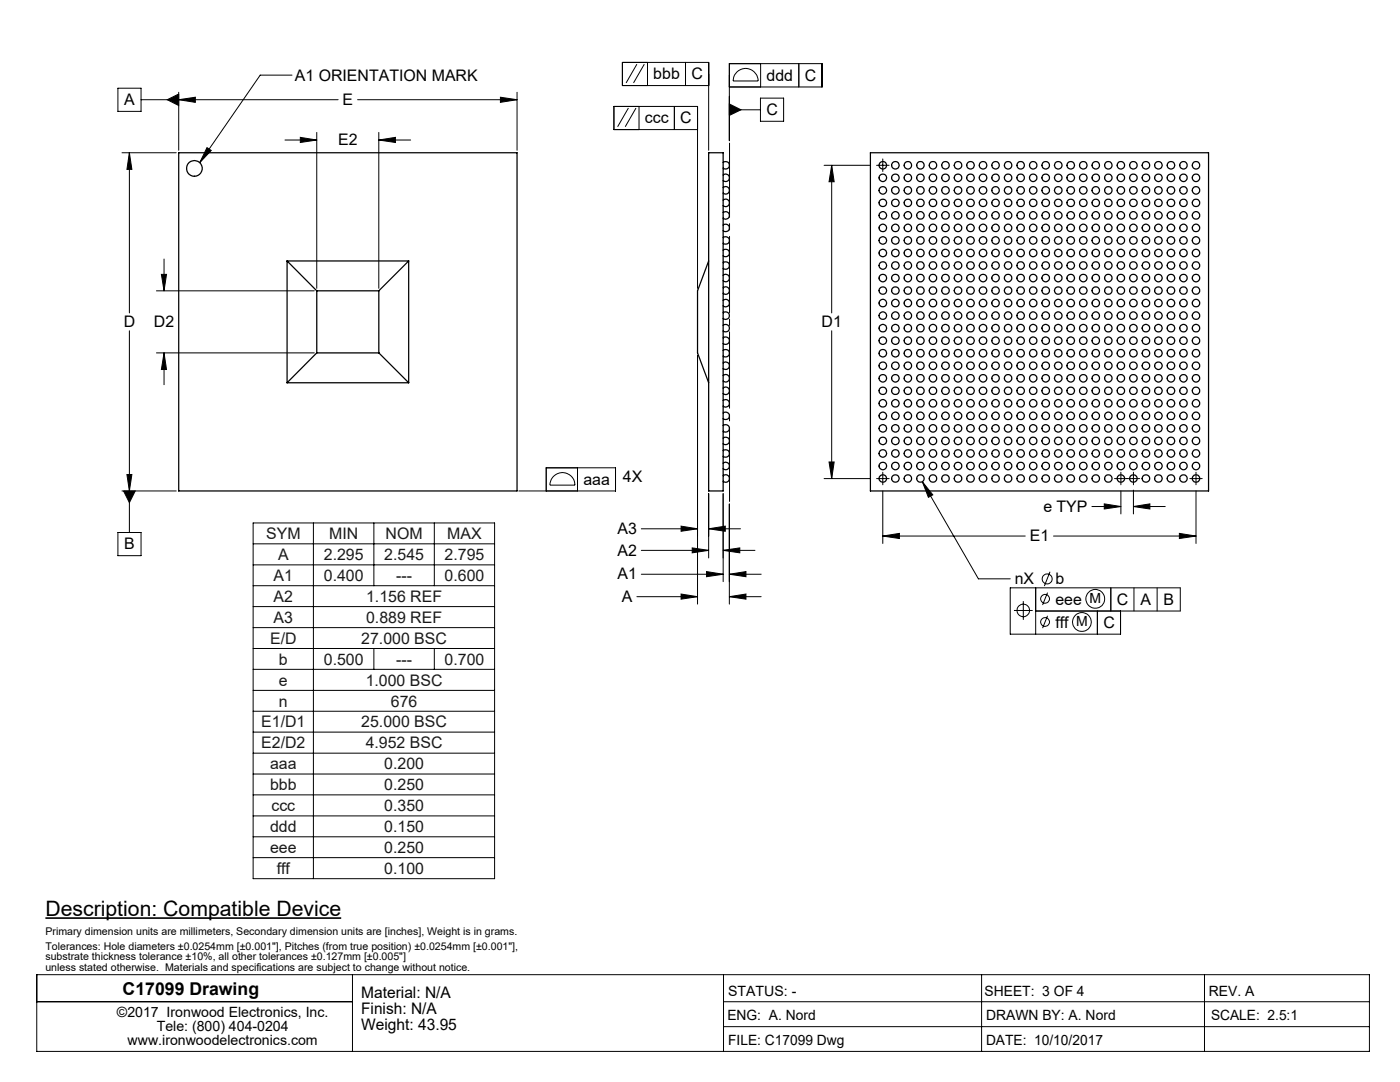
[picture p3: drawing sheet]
<svg xmlns="http://www.w3.org/2000/svg" width="279mm" height="216mm" viewBox="0 0 279 216" stroke-linecap="round" stroke-linejoin="round" font-family="sans-serif">
<g fill="none" stroke="#000" stroke-width=".2">
<path d="M23.5 17.6h4.7v4.6h-4.7zM33.4 19.9l2.3-1.1v2.3zM35.7 19.9l3.3-.5v1zM35.7 18.4v11.6M58.3 15h-6.4l-12 17.5M67.5 19.9h-39.3M71.4 19.9h31.8M99.9 19.4l3.3 .5-3.3 .5zM103.2 18.4v11.6M127.1 12.8l-2.1 3.7M128.6 12.8l-2.2 3.7M129.2 12.5v4.6"/>
<path d="M136.8 12.5v4.6M141.4 17.1h-17.2v-4.6h17.2v17.5M145.6 17.4h18.4v-4.7h-18.4v15.4M147.1 14.4a2.5 2.5 0 0 1 2.7-.5 2.5 2.5 0 0 1 1.5 2.3h-5a2.63 2.63 0 0 1 .8-1.8zM151.8 19.6h4.6v4.6h-4.6zM151.8 12.7v4.7M159.4 12.7v4.7M24.3 30.5h10.9M25.8 30.5l.5 3.3h-1zM25.8 30.5v31.9M41.3 29.5l.9 .5-2.3 2.5zM56.9 27.9h6.3"/>
<path d="M59.9 27.4l3.3 .5-3.3 .5zM63.2 26.4v31.1M75.6 27.9l3.3-.5v1zM75.6 26.4v31.1M75.6 27.9h6.4M125.4 21.6l-2.1 3.7M126.9 21.6l-2.1 3.7M127.5 21.2v4.7M134.6 21.2v4.7M139.2 25.9h-16.7v-4.7h16.7v36.3M145.6 20.7l2.3 1.2-2.3 1.1zM145.6 21.9h6.2"/>
<path d="M164.5 33h9.2M166 33l.5 3.3h-1zM166 33v29.4M174.9 33h2.5M176.2 31.7v2.5M31.2 58h31.5M32.2 54.8h1l-.5 3.2zM32.7 51.7v6.3M25.8 66v40.3M31.2 70.4h31.5M32.7 70.4l.5 3.3h-1zM32.7 70.4v6.4"/>
<path d="M139.2 70.9v49.6M166 66v29.5M24.3 98h10.9M24.7 98h2.3l-1.2 2.3zM25.3 94.7h1l-.5 3.3zM103.5 98h19.3v-4.7h-13.8v4.7M110.5 95a2.5 2.5 0 0 1 2.7-.5 2.5 2.5 0 0 1 1.6 2.3h-5.1a2.63 2.63 0 0 1 .8-1.8zM115.3 93.3v4.7M141.4 98.5v12.8M144.3 98.5v17.6M164.5 95.5h9.2M165.5 92.2h1l-.5 3.3z"/>
<path d="M174.9 95.5h2.5M176.2 98v10.4M176.2 94.2v2.5M184.1 96.1l2.1 2.6-.9 .5zM184.1 96.1l11.2 19.4h6.3M222.4 95.5h5M223.7 98v4.6M223.7 94.2v2.5M226.2 97.8v4.8M226.2 94.2v2.5M237.5 95.5h2.4M238.7 94.2v2.5"/>
<path d="M238.7 98v10.4M23.5 106.3h4.7v4.6h-4.7zM50.5 104.4h48.2v70.9h-48.2zM50.5 108.5h48.2M50.5 112.7h48.2M50.5 116.9h48.2M62.5 104.4v70.9M74.6 104.4v12.5M86.7 104.4v12.5M127.1 119.1h12.1M128 109.8h13.4M128 105.5h11.2"/>
<path d="M128 114.6h16.3M135.9 105l3.3 .5-3.3 .5zM135.9 118.5l3.3 .6-3.3 .5zM138.1 109.3l3.3 .5-3.3 .5zM141 114.1l3.3 .5-3.3 .5zM141.4 105.5l3.3-.5v1zM141.4 105.5h6.4M144.3 109.8l3.3-.5v1zM144.3 109.8h6.4M145.6 119.1l3.3-.6v1.1zM145.6 114.6l3.3-.5v1zM145.6 100.6v19.9"/>
<path d="M145.6 119.1h6.3M145.6 114.6h6.3M176.2 107l3.3-.6v1.1zM176.2 107h28.4M204.2 119.9v3.8M206.7 117.3v9.2M209.1 118.3l-1 2.4M209.6 114.1l-1.2 2.8M210.3 107h28.4M217.9 101.1h5.8M220.4 100.5l3.3 .6-3.3 .5zM221.7 117.3v4.6"/>
<path d="M226.2 101.1l3.3-.6v1.1zM226.2 101.1h6.4M226.3 117.3v4.6M230.9 117.3v4.6M235.4 106.4l3.3 .6-3.3 .5zM50.5 121h48.2M50.5 125.2h48.2M50.5 129.4h48.2M50.5 133.6h48.2M50.5 137.8h48.2M74.6 129.4v4.2M86.7 129.4v4.2"/>
<path d="M202.4 121.8h3.7M209.1 122.9l-1 2.4M219 121.9v4.6M223.6 121.9v4.6h-22v-9.2h33.9v4.6h-28.8M50.5 141.9h48.2M50.5 146.1h48.2M50.5 150.3h48.2M50.5 154.4h48.2M50.5 158.6h48.2M50.5 162.8h48.2M50.5 167h48.2M50.5 171.1h48.2"/>
<path d="M7.3 199.9h63M7.3 194.5h266v15.3h-266zM70.3 194.5v15.3M144.4 199.9h128.9M144.4 194.5v15.3M195.9 194.5v15.3M240.4 194.5v15.3M144.4 204.9h128.9"/>
<circle cx="208.6" cy="119.5" r=".87"/>
<circle cx="209" cy="115.5" r=".99"/>
<circle cx="218.6" cy="119.5" r="1.87"/>
<circle cx="204.2" cy="121.8" r="1.25"/>
<circle cx="208.6" cy="124.1" r=".87"/>
<circle cx="215.9" cy="124.1" r="1.88"/>
</g>
<path d="M9.1 183.2h59" fill="none" stroke="#000" stroke-width=".33"/>
<path d="M145.6 28.6v71.5" fill="none" stroke="#000" stroke-width=".2" stroke-dasharray="15.2 1.3 1.3 1.3" stroke-dashoffset=".4"/>
<g fill="#000">
<path d="M41.3 29.5l.9 .5-2.3 2.5z"/>
<path d="M33.4 19.9l2.3-1.1v2.3zM24.7 98h2.3l-1.2 2.3zM145.6 20.7l2.3 1.2-2.3 1.1z"/>
<path d="M99.9 19.4l3.3 .5-3.3 .5zM35.7 19.9l3.3-.5v1zM25.8 30.5l.5 3.3h-1zM25.3 94.7h1l-.5 3.3zM32.2 54.8h1l-.5 3.2zM32.7 70.4l.5 3.3h-1zM75.6 27.9l3.3-.5v1zM59.9 27.4l3.3 .5-3.3 .5zM144.3 109.8l3.3-.5v1zM138.1 109.3l3.3 .5-3.3 .5zM141.4 105.5l3.3-.5v1zM135.9 105l3.3 .5-3.3 .5zM166 33l.5 3.3h-1zM165.5 92.2h1l-.5 3.3zM176.2 107l3.3-.6v1.1zM235.4 106.4l3.3 .6-3.3 .5zM220.4 100.5l3.3 .6-3.3 .5zM226.2 101.1l3.3-.6v1.1zM184.1 96.1l1.2 3.1 .9-.5z"/>
<path d="M145.6 119.1l3.3-.6v1.1zM135.9 118.5l3.3 .6-3.3 .5zM145.6 114.6l3.3-.5v1zM141 114.1l3.3 .5-3.3 .5z"/>
</g>
<g fill="none" stroke="#000" stroke-width=".25">
<path d="M35.7 30.5h67.5v67.5h-67.5zM141.4 30.5h2.9v67.5h-2.9zM144.3 39.9a.74 .74 0 0 1 1.1 .1 .74 .74 0 0 1 0 1 .74 .74 0 0 1-1.1 0M144.3 34.9a.75 .75 0 0 1 1.1 .1 .75 .75 0 0 1 0 1 .75 .75 0 0 1-1.1 .1M144.3 37.4a.74 .74 0 0 1 1.1 .1 .74 .74 0 0 1 0 1 .74 .74 0 0 1-1.1 0M144.3 32.4a.75 .75 0 0 1 1.1 .1 .75 .75 0 0 1 0 1 .75 .75 0 0 1-1.1 0M173.7 30.5h67.5v67.5h-67.5zM57.3 52.1l5.9 5.9M57.3 52.1h24.3M57.3 52.1v24.3M63.2 58h12.4M63.2 58v12.4"/>
<path d="M75.6 58v12.4M81.6 52.1l-6 5.9M81.6 52.1v24.3M141.4 52.1l-2.2 5.9v12.4l2.2 6M144.3 49.9a.75 .75 0 0 1 1.1 .1 .75 .75 0 0 1 0 1 .75 .75 0 0 1-1.1 0M144.3 52.4a.75 .75 0 0 1 1.1 .1 .75 .75 0 0 1 0 1 .75 .75 0 0 1-1.1 .1M144.3 42.4a.75 .75 0 0 1 1.1 .1 .75 .75 0 0 1 0 1 .75 .75 0 0 1-1.1 0M144.3 54.9a.74 .74 0 0 1 1.1 .1 .74 .74 0 0 1 0 1 .74 .74 0 0 1-1.1 0M144.3 44.9a.75 .75 0 0 1 1.1 .1 .75 .75 0 0 1 0 1 .75 .75 0 0 1-1.1 0M144.3 57.4a.74 .74 0 0 1 1.1 .1 .74 .74 0 0 1 0 1 .74 .74 0 0 1-1.1 0M144.3 47.4a.75 .75 0 0 1 1.1 .1 .75 .75 0 0 1 0 1 .75 .75 0 0 1-1.1 0M144.3 59.9a.74 .74 0 0 1 1.1 .1 .74 .74 0 0 1 0 1 .74 .74 0 0 1-1.1 0"/>
<path d="M57.3 76.4h24.3M63.2 70.4h12.4M63.2 70.4l-5.9 6M75.6 70.4l6 6M144.3 64.9a.75 .75 0 0 1 1.1 .1 .75 .75 0 0 1 0 1 .75 .75 0 0 1-1.1 0M144.3 77.4a.74 .74 0 0 1 1.1 .1 .74 .74 0 0 1 0 1 .74 .74 0 0 1-1.1 0M144.3 67.4a.75 .75 0 0 1 1.1 .1 .75 .75 0 0 1 0 1 .75 .75 0 0 1-1.1 0M144.3 79.9a.75 .75 0 0 1 1.1 .1 .75 .75 0 0 1 0 1 .75 .75 0 0 1-1.1 0M144.3 69.9a.75 .75 0 0 1 1.1 .1 .75 .75 0 0 1 0 1 .75 .75 0 0 1-1.1 0M144.3 72.4a.75 .75 0 0 1 1.1 .1 .75 .75 0 0 1 0 1 .75 .75 0 0 1-1.1 .1M144.3 62.4a.75 .75 0 0 1 1.1 .1 .75 .75 0 0 1 0 1 .75 .75 0 0 1-1.1 0M144.3 74.9a.74 .74 0 0 1 1.1 .1 .74 .74 0 0 1 0 1 .74 .74 0 0 1-1.1 0"/>
<path d="M144.3 87.4a.75 .75 0 0 1 1.1 .1 .75 .75 0 0 1 0 1 .75 .75 0 0 1-1.1 0M144.3 92.4a.74 .74 0 0 1 1.1 .1 .74 .74 0 0 1 0 1 .74 .74 0 0 1-1.1 0M144.3 84.9a.75 .75 0 0 1 1.1 .1 .75 .75 0 0 1 0 1 .75 .75 0 0 1-1.1 0M144.3 82.4a.75 .75 0 0 1 1.1 .1 .75 .75 0 0 1 0 1 .75 .75 0 0 1-1.1 0M144.3 89.9a.75 .75 0 0 1 1.1 .1 .75 .75 0 0 1 0 1 .75 .75 0 0 1-1.1 .1M144.3 94.9a.74 .74 0 0 1 1.1 .1 .74 .74 0 0 1 0 1 .74 .74 0 0 1-1.1 0"/>
<circle cx="38.8" cy="33.6" r="1.57"/>
<circle cx="176.2" cy="35.5" r=".75"/>
<circle cx="176.2" cy="33" r=".75"/>
<circle cx="176.2" cy="38" r=".75"/>
<circle cx="178.7" cy="33" r=".75"/>
<circle cx="178.7" cy="35.5" r=".75"/>
<circle cx="178.7" cy="38" r=".75"/>
<circle cx="181.2" cy="33" r=".75"/>
<circle cx="181.2" cy="35.5" r=".75"/>
<circle cx="181.2" cy="38" r=".75"/>
<circle cx="183.7" cy="33" r=".75"/>
<circle cx="183.7" cy="35.5" r=".75"/>
<circle cx="183.7" cy="38" r=".75"/>
<circle cx="186.2" cy="35.5" r=".75"/>
<circle cx="186.2" cy="33" r=".75"/>
<circle cx="186.2" cy="38" r=".75"/>
<circle cx="188.7" cy="35.5" r=".75"/>
<circle cx="188.7" cy="33" r=".75"/>
<circle cx="188.7" cy="38" r=".75"/>
<circle cx="191.2" cy="35.5" r=".75"/>
<circle cx="191.2" cy="33" r=".75"/>
<circle cx="191.2" cy="38" r=".75"/>
<circle cx="193.7" cy="35.5" r=".75"/>
<circle cx="193.7" cy="33" r=".75"/>
<circle cx="193.7" cy="38" r=".75"/>
<circle cx="196.2" cy="33" r=".75"/>
<circle cx="196.2" cy="35.5" r=".75"/>
<circle cx="196.2" cy="38" r=".75"/>
<circle cx="198.7" cy="33" r=".75"/>
<circle cx="198.7" cy="35.5" r=".75"/>
<circle cx="198.7" cy="38" r=".75"/>
<circle cx="201.2" cy="33" r=".75"/>
<circle cx="201.2" cy="35.5" r=".75"/>
<circle cx="201.2" cy="38" r=".75"/>
<circle cx="203.7" cy="33" r=".75"/>
<circle cx="203.7" cy="35.5" r=".75"/>
<circle cx="203.7" cy="38" r=".75"/>
<circle cx="206.2" cy="35.5" r=".74"/>
<circle cx="206.2" cy="33" r=".74"/>
<circle cx="206.2" cy="38" r=".74"/>
<circle cx="208.7" cy="35.5" r=".75"/>
<circle cx="208.7" cy="33" r=".75"/>
<circle cx="208.7" cy="38" r=".75"/>
<circle cx="211.2" cy="33" r=".75"/>
<circle cx="211.2" cy="35.5" r=".75"/>
<circle cx="211.2" cy="38" r=".75"/>
<circle cx="213.7" cy="33" r=".75"/>
<circle cx="213.7" cy="35.5" r=".75"/>
<circle cx="213.7" cy="38" r=".75"/>
<circle cx="216.2" cy="35.5" r=".75"/>
<circle cx="216.2" cy="33" r=".75"/>
<circle cx="216.2" cy="38" r=".75"/>
<circle cx="218.7" cy="35.5" r=".75"/>
<circle cx="218.7" cy="33" r=".75"/>
<circle cx="218.7" cy="38" r=".75"/>
<circle cx="221.2" cy="35.5" r=".75"/>
<circle cx="221.2" cy="33" r=".75"/>
<circle cx="221.2" cy="38" r=".75"/>
<circle cx="223.7" cy="35.5" r=".74"/>
<circle cx="223.7" cy="33" r=".74"/>
<circle cx="223.7" cy="38" r=".74"/>
<circle cx="226.2" cy="33" r=".75"/>
<circle cx="226.2" cy="35.5" r=".75"/>
<circle cx="226.2" cy="38" r=".75"/>
<circle cx="228.7" cy="33" r=".75"/>
<circle cx="228.7" cy="35.5" r=".75"/>
<circle cx="228.7" cy="38" r=".75"/>
<circle cx="231.2" cy="33" r=".75"/>
<circle cx="231.2" cy="35.5" r=".75"/>
<circle cx="231.2" cy="38" r=".75"/>
<circle cx="233.7" cy="33" r=".75"/>
<circle cx="233.7" cy="35.5" r=".75"/>
<circle cx="233.7" cy="38" r=".75"/>
<circle cx="236.2" cy="35.5" r=".75"/>
<circle cx="236.2" cy="33" r=".75"/>
<circle cx="236.2" cy="38" r=".75"/>
<circle cx="238.7" cy="33" r=".75"/>
<circle cx="238.7" cy="35.5" r=".75"/>
<circle cx="238.7" cy="38" r=".75"/>
<circle cx="176.2" cy="48" r=".74"/>
<circle cx="176.2" cy="50.5" r=".74"/>
<circle cx="176.2" cy="53" r=".75"/>
<circle cx="176.2" cy="45.5" r=".75"/>
<circle cx="176.2" cy="55.5" r=".75"/>
<circle cx="176.2" cy="43" r=".75"/>
<circle cx="176.2" cy="40.5" r=".75"/>
<circle cx="176.2" cy="58" r=".75"/>
<circle cx="178.7" cy="48" r=".74"/>
<circle cx="178.7" cy="50.5" r=".74"/>
<circle cx="178.7" cy="53" r=".75"/>
<circle cx="178.7" cy="55.5" r=".75"/>
<circle cx="178.7" cy="45.5" r=".75"/>
<circle cx="178.7" cy="58" r=".75"/>
<circle cx="178.7" cy="40.5" r=".75"/>
<circle cx="178.7" cy="43" r=".75"/>
<circle cx="181.2" cy="48" r=".74"/>
<circle cx="181.2" cy="50.5" r=".74"/>
<circle cx="181.2" cy="53" r=".75"/>
<circle cx="181.2" cy="45.5" r=".75"/>
<circle cx="181.2" cy="55.5" r=".75"/>
<circle cx="181.2" cy="40.5" r=".75"/>
<circle cx="181.2" cy="43" r=".75"/>
<circle cx="181.2" cy="58" r=".75"/>
<circle cx="183.7" cy="48" r=".74"/>
<circle cx="183.7" cy="50.5" r=".74"/>
<circle cx="183.7" cy="53" r=".75"/>
<circle cx="183.7" cy="55.5" r=".75"/>
<circle cx="183.7" cy="45.5" r=".75"/>
<circle cx="183.7" cy="40.5" r=".75"/>
<circle cx="183.7" cy="43" r=".75"/>
<circle cx="183.7" cy="58" r=".75"/>
<circle cx="186.2" cy="48" r=".74"/>
<circle cx="186.2" cy="50.5" r=".74"/>
<circle cx="186.2" cy="53" r=".75"/>
<circle cx="186.2" cy="55.5" r=".75"/>
<circle cx="186.2" cy="45.5" r=".75"/>
<circle cx="186.2" cy="40.5" r=".75"/>
<circle cx="186.2" cy="43" r=".75"/>
<circle cx="186.2" cy="58" r=".75"/>
<circle cx="188.7" cy="48" r=".74"/>
<circle cx="188.7" cy="50.5" r=".74"/>
<circle cx="188.7" cy="53" r=".75"/>
<circle cx="188.7" cy="45.5" r=".75"/>
<circle cx="188.7" cy="55.5" r=".75"/>
<circle cx="188.7" cy="43" r=".75"/>
<circle cx="188.7" cy="40.5" r=".75"/>
<circle cx="188.7" cy="58" r=".75"/>
<circle cx="191.2" cy="48" r=".74"/>
<circle cx="191.2" cy="50.5" r=".74"/>
<circle cx="191.2" cy="53" r=".75"/>
<circle cx="191.2" cy="55.5" r=".75"/>
<circle cx="191.2" cy="45.5" r=".75"/>
<circle cx="191.2" cy="40.5" r=".75"/>
<circle cx="191.2" cy="58" r=".75"/>
<circle cx="191.2" cy="43" r=".75"/>
<circle cx="193.7" cy="48" r=".74"/>
<circle cx="193.7" cy="50.5" r=".74"/>
<circle cx="193.7" cy="53" r=".75"/>
<circle cx="193.7" cy="45.5" r=".75"/>
<circle cx="193.7" cy="55.5" r=".75"/>
<circle cx="193.7" cy="58" r=".75"/>
<circle cx="193.7" cy="40.5" r=".75"/>
<circle cx="193.7" cy="43" r=".75"/>
<circle cx="196.2" cy="48" r=".74"/>
<circle cx="196.2" cy="50.5" r=".74"/>
<circle cx="196.2" cy="53" r=".75"/>
<circle cx="196.2" cy="55.5" r=".75"/>
<circle cx="196.2" cy="45.5" r=".75"/>
<circle cx="196.2" cy="43" r=".75"/>
<circle cx="196.2" cy="58" r=".75"/>
<circle cx="196.2" cy="40.5" r=".75"/>
<circle cx="198.7" cy="48" r=".74"/>
<circle cx="198.7" cy="50.5" r=".74"/>
<circle cx="198.7" cy="53" r=".75"/>
<circle cx="198.7" cy="45.5" r=".75"/>
<circle cx="198.7" cy="55.5" r=".75"/>
<circle cx="198.7" cy="43" r=".75"/>
<circle cx="198.7" cy="40.5" r=".75"/>
<circle cx="198.7" cy="58" r=".75"/>
<circle cx="201.2" cy="48" r=".74"/>
<circle cx="201.2" cy="50.5" r=".74"/>
<circle cx="201.2" cy="53" r=".75"/>
<circle cx="201.2" cy="55.5" r=".75"/>
<circle cx="201.2" cy="45.5" r=".75"/>
<circle cx="201.2" cy="40.5" r=".75"/>
<circle cx="201.2" cy="58" r=".75"/>
<circle cx="201.2" cy="43" r=".75"/>
<circle cx="203.7" cy="48" r=".74"/>
<circle cx="203.7" cy="50.5" r=".74"/>
<circle cx="203.7" cy="53" r=".75"/>
<circle cx="203.7" cy="45.5" r=".75"/>
<circle cx="203.7" cy="55.5" r=".75"/>
<circle cx="203.7" cy="43" r=".75"/>
<circle cx="203.7" cy="58" r=".75"/>
<circle cx="203.7" cy="40.5" r=".75"/>
<circle cx="206.2" cy="48" r=".73"/>
<circle cx="206.2" cy="50.5" r=".73"/>
<circle cx="206.2" cy="53" r=".74"/>
<circle cx="206.2" cy="55.5" r=".74"/>
<circle cx="206.2" cy="45.5" r=".74"/>
<circle cx="206.2" cy="43" r=".74"/>
<circle cx="206.2" cy="58" r=".74"/>
<circle cx="206.2" cy="40.5" r=".74"/>
<circle cx="208.7" cy="48" r=".74"/>
<circle cx="208.7" cy="50.5" r=".74"/>
<circle cx="208.7" cy="53" r=".75"/>
<circle cx="208.7" cy="45.5" r=".75"/>
<circle cx="208.7" cy="55.5" r=".75"/>
<circle cx="208.7" cy="40.5" r=".75"/>
<circle cx="208.7" cy="43" r=".75"/>
<circle cx="208.7" cy="58" r=".75"/>
<circle cx="211.2" cy="48" r=".74"/>
<circle cx="211.2" cy="50.5" r=".74"/>
<circle cx="211.2" cy="53" r=".75"/>
<circle cx="211.2" cy="55.5" r=".75"/>
<circle cx="211.2" cy="45.5" r=".75"/>
<circle cx="211.2" cy="40.5" r=".75"/>
<circle cx="211.2" cy="43" r=".75"/>
<circle cx="211.2" cy="58" r=".75"/>
<circle cx="213.7" cy="48" r=".74"/>
<circle cx="213.7" cy="50.5" r=".74"/>
<circle cx="213.7" cy="53" r=".75"/>
<circle cx="213.7" cy="45.5" r=".75"/>
<circle cx="213.7" cy="55.5" r=".75"/>
<circle cx="213.7" cy="40.5" r=".75"/>
<circle cx="213.7" cy="43" r=".75"/>
<circle cx="213.7" cy="58" r=".75"/>
<circle cx="216.2" cy="48" r=".74"/>
<circle cx="216.2" cy="50.5" r=".74"/>
<circle cx="216.2" cy="53" r=".75"/>
<circle cx="216.2" cy="45.5" r=".75"/>
<circle cx="216.2" cy="55.5" r=".75"/>
<circle cx="216.2" cy="40.5" r=".75"/>
<circle cx="216.2" cy="43" r=".75"/>
<circle cx="216.2" cy="58" r=".75"/>
<circle cx="218.7" cy="48" r=".74"/>
<circle cx="218.7" cy="50.5" r=".74"/>
<circle cx="218.7" cy="53" r=".75"/>
<circle cx="218.7" cy="45.5" r=".75"/>
<circle cx="218.7" cy="55.5" r=".75"/>
<circle cx="218.7" cy="58" r=".75"/>
<circle cx="218.7" cy="40.5" r=".75"/>
<circle cx="218.7" cy="43" r=".75"/>
<circle cx="221.2" cy="48" r=".74"/>
<circle cx="221.2" cy="50.5" r=".74"/>
<circle cx="221.2" cy="53" r=".75"/>
<circle cx="221.2" cy="55.5" r=".75"/>
<circle cx="221.2" cy="45.5" r=".75"/>
<circle cx="221.2" cy="43" r=".75"/>
<circle cx="221.2" cy="40.5" r=".75"/>
<circle cx="221.2" cy="58" r=".75"/>
<circle cx="223.7" cy="48" r=".73"/>
<circle cx="223.7" cy="50.5" r=".73"/>
<circle cx="223.7" cy="53" r=".74"/>
<circle cx="223.7" cy="45.5" r=".74"/>
<circle cx="223.7" cy="55.5" r=".74"/>
<circle cx="223.7" cy="40.5" r=".74"/>
<circle cx="223.7" cy="43" r=".74"/>
<circle cx="223.7" cy="58" r=".74"/>
<circle cx="226.2" cy="48" r=".74"/>
<circle cx="226.2" cy="50.5" r=".74"/>
<circle cx="226.2" cy="53" r=".75"/>
<circle cx="226.2" cy="45.5" r=".75"/>
<circle cx="226.2" cy="55.5" r=".75"/>
<circle cx="226.2" cy="40.5" r=".75"/>
<circle cx="226.2" cy="43" r=".75"/>
<circle cx="226.2" cy="58" r=".75"/>
<circle cx="228.7" cy="48" r=".74"/>
<circle cx="228.7" cy="50.5" r=".74"/>
<circle cx="228.7" cy="53" r=".75"/>
<circle cx="228.7" cy="55.5" r=".75"/>
<circle cx="228.7" cy="45.5" r=".75"/>
<circle cx="228.7" cy="58" r=".75"/>
<circle cx="228.7" cy="40.5" r=".75"/>
<circle cx="228.7" cy="43" r=".75"/>
<circle cx="231.2" cy="48" r=".74"/>
<circle cx="231.2" cy="50.5" r=".74"/>
<circle cx="231.2" cy="53" r=".75"/>
<circle cx="231.2" cy="55.5" r=".75"/>
<circle cx="231.2" cy="45.5" r=".75"/>
<circle cx="231.2" cy="40.5" r=".75"/>
<circle cx="231.2" cy="43" r=".75"/>
<circle cx="231.2" cy="58" r=".75"/>
<circle cx="233.7" cy="48" r=".74"/>
<circle cx="233.7" cy="50.5" r=".74"/>
<circle cx="233.7" cy="53" r=".75"/>
<circle cx="233.7" cy="45.5" r=".75"/>
<circle cx="233.7" cy="55.5" r=".75"/>
<circle cx="233.7" cy="40.5" r=".75"/>
<circle cx="233.7" cy="58" r=".75"/>
<circle cx="233.7" cy="43" r=".75"/>
<circle cx="236.2" cy="48" r=".74"/>
<circle cx="236.2" cy="50.5" r=".74"/>
<circle cx="236.2" cy="53" r=".75"/>
<circle cx="236.2" cy="45.5" r=".75"/>
<circle cx="236.2" cy="55.5" r=".75"/>
<circle cx="236.2" cy="40.5" r=".75"/>
<circle cx="236.2" cy="58" r=".75"/>
<circle cx="236.2" cy="43" r=".75"/>
<circle cx="238.7" cy="48" r=".74"/>
<circle cx="238.7" cy="50.5" r=".74"/>
<circle cx="238.7" cy="53" r=".75"/>
<circle cx="238.7" cy="55.5" r=".75"/>
<circle cx="238.7" cy="45.5" r=".75"/>
<circle cx="238.7" cy="40.5" r=".75"/>
<circle cx="238.7" cy="43" r=".75"/>
<circle cx="238.7" cy="58" r=".75"/>
<circle cx="176.2" cy="68" r=".74"/>
<circle cx="176.2" cy="75.5" r=".75"/>
<circle cx="176.2" cy="73" r=".75"/>
<circle cx="176.2" cy="70.5" r=".75"/>
<circle cx="176.2" cy="60.5" r=".75"/>
<circle cx="176.2" cy="65.5" r=".75"/>
<circle cx="176.2" cy="63" r=".75"/>
<circle cx="176.2" cy="78" r=".75"/>
<circle cx="178.7" cy="68" r=".74"/>
<circle cx="178.7" cy="75.5" r=".75"/>
<circle cx="178.7" cy="73" r=".75"/>
<circle cx="178.7" cy="65.5" r=".75"/>
<circle cx="178.7" cy="60.5" r=".75"/>
<circle cx="178.7" cy="70.5" r=".75"/>
<circle cx="178.7" cy="63" r=".75"/>
<circle cx="178.7" cy="78" r=".75"/>
<circle cx="181.2" cy="68" r=".74"/>
<circle cx="181.2" cy="75.5" r=".75"/>
<circle cx="181.2" cy="73" r=".75"/>
<circle cx="181.2" cy="65.5" r=".75"/>
<circle cx="181.2" cy="70.5" r=".75"/>
<circle cx="181.2" cy="60.5" r=".75"/>
<circle cx="181.2" cy="63" r=".75"/>
<circle cx="181.2" cy="78" r=".75"/>
<circle cx="183.7" cy="68" r=".74"/>
<circle cx="183.7" cy="75.5" r=".75"/>
<circle cx="183.7" cy="73" r=".75"/>
<circle cx="183.7" cy="60.5" r=".75"/>
<circle cx="183.7" cy="65.5" r=".75"/>
<circle cx="183.7" cy="70.5" r=".75"/>
<circle cx="183.7" cy="63" r=".75"/>
<circle cx="183.7" cy="78" r=".75"/>
<circle cx="186.2" cy="68" r=".74"/>
<circle cx="186.2" cy="75.5" r=".75"/>
<circle cx="186.2" cy="73" r=".75"/>
<circle cx="186.2" cy="60.5" r=".75"/>
<circle cx="186.2" cy="65.5" r=".75"/>
<circle cx="186.2" cy="70.5" r=".75"/>
<circle cx="186.2" cy="63" r=".75"/>
<circle cx="186.2" cy="78" r=".75"/>
<circle cx="188.7" cy="68" r=".74"/>
<circle cx="188.7" cy="75.5" r=".75"/>
<circle cx="188.7" cy="73" r=".75"/>
<circle cx="188.7" cy="70.5" r=".75"/>
<circle cx="188.7" cy="65.5" r=".75"/>
<circle cx="188.7" cy="60.5" r=".75"/>
<circle cx="188.7" cy="63" r=".75"/>
<circle cx="188.7" cy="78" r=".75"/>
<circle cx="191.2" cy="68" r=".74"/>
<circle cx="191.2" cy="75.5" r=".75"/>
<circle cx="191.2" cy="73" r=".75"/>
<circle cx="191.2" cy="65.5" r=".75"/>
<circle cx="191.2" cy="70.5" r=".75"/>
<circle cx="191.2" cy="60.5" r=".75"/>
<circle cx="191.2" cy="63" r=".75"/>
<circle cx="191.2" cy="78" r=".75"/>
<circle cx="193.7" cy="68" r=".74"/>
<circle cx="193.7" cy="75.5" r=".75"/>
<circle cx="193.7" cy="73" r=".75"/>
<circle cx="193.7" cy="60.5" r=".75"/>
<circle cx="193.7" cy="65.5" r=".75"/>
<circle cx="193.7" cy="70.5" r=".75"/>
<circle cx="193.7" cy="63" r=".75"/>
<circle cx="193.7" cy="78" r=".75"/>
<circle cx="196.2" cy="68" r=".74"/>
<circle cx="196.2" cy="75.5" r=".75"/>
<circle cx="196.2" cy="73" r=".75"/>
<circle cx="196.2" cy="60.5" r=".75"/>
<circle cx="196.2" cy="70.5" r=".75"/>
<circle cx="196.2" cy="65.5" r=".75"/>
<circle cx="196.2" cy="63" r=".75"/>
<circle cx="196.2" cy="78" r=".75"/>
<circle cx="198.7" cy="68" r=".74"/>
<circle cx="198.7" cy="75.5" r=".75"/>
<circle cx="198.7" cy="73" r=".75"/>
<circle cx="198.7" cy="70.5" r=".75"/>
<circle cx="198.7" cy="65.5" r=".75"/>
<circle cx="198.7" cy="60.5" r=".75"/>
<circle cx="198.7" cy="63" r=".75"/>
<circle cx="198.7" cy="78" r=".75"/>
<circle cx="201.2" cy="68" r=".74"/>
<circle cx="201.2" cy="75.5" r=".75"/>
<circle cx="201.2" cy="73" r=".75"/>
<circle cx="201.2" cy="60.5" r=".75"/>
<circle cx="201.2" cy="70.5" r=".75"/>
<circle cx="201.2" cy="65.5" r=".75"/>
<circle cx="201.2" cy="63" r=".75"/>
<circle cx="201.2" cy="78" r=".75"/>
<circle cx="203.7" cy="68" r=".74"/>
<circle cx="203.7" cy="75.5" r=".75"/>
<circle cx="203.7" cy="73" r=".75"/>
<circle cx="203.7" cy="60.5" r=".75"/>
<circle cx="203.7" cy="65.5" r=".75"/>
<circle cx="203.7" cy="70.5" r=".75"/>
<circle cx="203.7" cy="63" r=".75"/>
<circle cx="203.7" cy="78" r=".75"/>
<circle cx="206.2" cy="68" r=".73"/>
<circle cx="206.2" cy="75.5" r=".74"/>
<circle cx="206.2" cy="73" r=".74"/>
<circle cx="206.2" cy="65.5" r=".74"/>
<circle cx="206.2" cy="70.5" r=".74"/>
<circle cx="206.2" cy="60.5" r=".74"/>
<circle cx="206.2" cy="63" r=".74"/>
<circle cx="206.2" cy="78" r=".74"/>
<circle cx="208.7" cy="68" r=".74"/>
<circle cx="208.7" cy="75.5" r=".75"/>
<circle cx="208.7" cy="73" r=".75"/>
<circle cx="208.7" cy="60.5" r=".75"/>
<circle cx="208.7" cy="70.5" r=".75"/>
<circle cx="208.7" cy="65.5" r=".75"/>
<circle cx="208.7" cy="63" r=".75"/>
<circle cx="208.7" cy="78" r=".75"/>
<circle cx="211.2" cy="68" r=".74"/>
<circle cx="211.2" cy="75.5" r=".75"/>
<circle cx="211.2" cy="73" r=".75"/>
<circle cx="211.2" cy="60.5" r=".75"/>
<circle cx="211.2" cy="65.5" r=".75"/>
<circle cx="211.2" cy="70.5" r=".75"/>
<circle cx="211.2" cy="63" r=".75"/>
<circle cx="211.2" cy="78" r=".75"/>
<circle cx="213.7" cy="68" r=".74"/>
<circle cx="213.7" cy="75.5" r=".75"/>
<circle cx="213.7" cy="73" r=".75"/>
<circle cx="213.7" cy="60.5" r=".75"/>
<circle cx="213.7" cy="70.5" r=".75"/>
<circle cx="213.7" cy="65.5" r=".75"/>
<circle cx="213.7" cy="63" r=".75"/>
<circle cx="213.7" cy="78" r=".75"/>
<circle cx="216.2" cy="68" r=".74"/>
<circle cx="216.2" cy="75.5" r=".75"/>
<circle cx="216.2" cy="73" r=".75"/>
<circle cx="216.2" cy="65.5" r=".75"/>
<circle cx="216.2" cy="60.5" r=".75"/>
<circle cx="216.2" cy="70.5" r=".75"/>
<circle cx="216.2" cy="63" r=".75"/>
<circle cx="216.2" cy="78" r=".75"/>
<circle cx="218.7" cy="68" r=".74"/>
<circle cx="218.7" cy="75.5" r=".75"/>
<circle cx="218.7" cy="73" r=".75"/>
<circle cx="218.7" cy="60.5" r=".75"/>
<circle cx="218.7" cy="65.5" r=".75"/>
<circle cx="218.7" cy="70.5" r=".75"/>
<circle cx="218.7" cy="63" r=".75"/>
<circle cx="218.7" cy="78" r=".75"/>
<circle cx="221.2" cy="68" r=".74"/>
<circle cx="221.2" cy="75.5" r=".75"/>
<circle cx="221.2" cy="73" r=".75"/>
<circle cx="221.2" cy="60.5" r=".75"/>
<circle cx="221.2" cy="70.5" r=".75"/>
<circle cx="221.2" cy="65.5" r=".75"/>
<circle cx="221.2" cy="63" r=".75"/>
<circle cx="221.2" cy="78" r=".75"/>
<circle cx="223.7" cy="68" r=".73"/>
<circle cx="223.7" cy="75.5" r=".74"/>
<circle cx="223.7" cy="73" r=".74"/>
<circle cx="223.7" cy="65.5" r=".74"/>
<circle cx="223.7" cy="60.5" r=".74"/>
<circle cx="223.7" cy="70.5" r=".74"/>
<circle cx="223.7" cy="63" r=".74"/>
<circle cx="223.7" cy="78" r=".74"/>
<circle cx="226.2" cy="68" r=".74"/>
<circle cx="226.2" cy="75.5" r=".75"/>
<circle cx="226.2" cy="73" r=".75"/>
<circle cx="226.2" cy="60.5" r=".75"/>
<circle cx="226.2" cy="70.5" r=".75"/>
<circle cx="226.2" cy="65.5" r=".75"/>
<circle cx="226.2" cy="63" r=".75"/>
<circle cx="226.2" cy="78" r=".75"/>
<circle cx="228.7" cy="68" r=".74"/>
<circle cx="228.7" cy="75.5" r=".75"/>
<circle cx="228.7" cy="73" r=".75"/>
<circle cx="228.7" cy="65.5" r=".75"/>
<circle cx="228.7" cy="60.5" r=".75"/>
<circle cx="228.7" cy="70.5" r=".75"/>
<circle cx="228.7" cy="63" r=".75"/>
<circle cx="228.7" cy="78" r=".75"/>
<circle cx="231.2" cy="68" r=".74"/>
<circle cx="231.2" cy="75.5" r=".75"/>
<circle cx="231.2" cy="73" r=".75"/>
<circle cx="231.2" cy="60.5" r=".75"/>
<circle cx="231.2" cy="70.5" r=".75"/>
<circle cx="231.2" cy="65.5" r=".75"/>
<circle cx="231.2" cy="63" r=".75"/>
<circle cx="231.2" cy="78" r=".75"/>
<circle cx="233.7" cy="68" r=".74"/>
<circle cx="233.7" cy="75.5" r=".75"/>
<circle cx="233.7" cy="73" r=".75"/>
<circle cx="233.7" cy="65.5" r=".75"/>
<circle cx="233.7" cy="60.5" r=".75"/>
<circle cx="233.7" cy="70.5" r=".75"/>
<circle cx="233.7" cy="63" r=".75"/>
<circle cx="233.7" cy="78" r=".75"/>
<circle cx="236.2" cy="68" r=".74"/>
<circle cx="236.2" cy="75.5" r=".75"/>
<circle cx="236.2" cy="73" r=".75"/>
<circle cx="236.2" cy="65.5" r=".75"/>
<circle cx="236.2" cy="60.5" r=".75"/>
<circle cx="236.2" cy="70.5" r=".75"/>
<circle cx="236.2" cy="63" r=".75"/>
<circle cx="236.2" cy="78" r=".75"/>
<circle cx="238.7" cy="68" r=".74"/>
<circle cx="238.7" cy="75.5" r=".75"/>
<circle cx="238.7" cy="73" r=".75"/>
<circle cx="238.7" cy="70.5" r=".75"/>
<circle cx="238.7" cy="60.5" r=".75"/>
<circle cx="238.7" cy="65.5" r=".75"/>
<circle cx="238.7" cy="63" r=".75"/>
<circle cx="238.7" cy="78" r=".75"/>
<circle cx="176.2" cy="85.5" r=".74"/>
<circle cx="176.2" cy="88" r=".75"/>
<circle cx="176.2" cy="90.5" r=".75"/>
<circle cx="176.2" cy="95.5" r=".75"/>
<circle cx="176.2" cy="83" r=".75"/>
<circle cx="176.2" cy="93" r=".75"/>
<circle cx="176.2" cy="80.5" r=".75"/>
<circle cx="178.7" cy="85.5" r=".74"/>
<circle cx="178.7" cy="95.5" r=".75"/>
<circle cx="178.7" cy="83" r=".75"/>
<circle cx="178.7" cy="90.5" r=".75"/>
<circle cx="178.7" cy="88" r=".75"/>
<circle cx="178.7" cy="93" r=".75"/>
<circle cx="178.7" cy="80.5" r=".75"/>
<circle cx="181.2" cy="85.5" r=".74"/>
<circle cx="181.2" cy="83" r=".75"/>
<circle cx="181.2" cy="88" r=".75"/>
<circle cx="181.2" cy="90.5" r=".75"/>
<circle cx="181.2" cy="95.5" r=".75"/>
<circle cx="181.2" cy="80.5" r=".75"/>
<circle cx="181.2" cy="93" r=".75"/>
<circle cx="183.7" cy="85.5" r=".74"/>
<circle cx="183.7" cy="88" r=".75"/>
<circle cx="183.7" cy="95.5" r=".75"/>
<circle cx="183.7" cy="90.5" r=".75"/>
<circle cx="183.7" cy="83" r=".75"/>
<circle cx="183.7" cy="80.5" r=".75"/>
<circle cx="183.7" cy="93" r=".75"/>
<circle cx="186.2" cy="85.5" r=".74"/>
<circle cx="186.2" cy="95.5" r=".75"/>
<circle cx="186.2" cy="88" r=".75"/>
<circle cx="186.2" cy="90.5" r=".75"/>
<circle cx="186.2" cy="83" r=".75"/>
<circle cx="186.2" cy="80.5" r=".75"/>
<circle cx="186.2" cy="93" r=".75"/>
<circle cx="188.7" cy="85.5" r=".74"/>
<circle cx="188.7" cy="95.5" r=".75"/>
<circle cx="188.7" cy="88" r=".75"/>
<circle cx="188.7" cy="90.5" r=".75"/>
<circle cx="188.7" cy="83" r=".75"/>
<circle cx="188.7" cy="80.5" r=".75"/>
<circle cx="188.7" cy="93" r=".75"/>
<circle cx="191.2" cy="85.5" r=".74"/>
<circle cx="191.2" cy="95.5" r=".75"/>
<circle cx="191.2" cy="90.5" r=".75"/>
<circle cx="191.2" cy="88" r=".75"/>
<circle cx="191.2" cy="83" r=".75"/>
<circle cx="191.2" cy="80.5" r=".75"/>
<circle cx="191.2" cy="93" r=".75"/>
<circle cx="193.7" cy="85.5" r=".74"/>
<circle cx="193.7" cy="95.5" r=".75"/>
<circle cx="193.7" cy="88" r=".75"/>
<circle cx="193.7" cy="83" r=".75"/>
<circle cx="193.7" cy="90.5" r=".75"/>
<circle cx="193.7" cy="93" r=".75"/>
<circle cx="193.7" cy="80.5" r=".75"/>
<circle cx="196.2" cy="85.5" r=".74"/>
<circle cx="196.2" cy="83" r=".75"/>
<circle cx="196.2" cy="95.5" r=".75"/>
<circle cx="196.2" cy="88" r=".75"/>
<circle cx="196.2" cy="90.5" r=".75"/>
<circle cx="196.2" cy="80.5" r=".75"/>
<circle cx="196.2" cy="93" r=".75"/>
<circle cx="198.7" cy="85.5" r=".74"/>
<circle cx="198.7" cy="90.5" r=".75"/>
<circle cx="198.7" cy="88" r=".75"/>
<circle cx="198.7" cy="95.5" r=".75"/>
<circle cx="198.7" cy="83" r=".75"/>
<circle cx="198.7" cy="93" r=".75"/>
<circle cx="198.7" cy="80.5" r=".75"/>
<circle cx="201.2" cy="85.5" r=".74"/>
<circle cx="201.2" cy="88" r=".75"/>
<circle cx="201.2" cy="90.5" r=".75"/>
<circle cx="201.2" cy="95.5" r=".75"/>
<circle cx="201.2" cy="83" r=".75"/>
<circle cx="201.2" cy="93" r=".75"/>
<circle cx="201.2" cy="80.5" r=".75"/>
<circle cx="203.7" cy="85.5" r=".74"/>
<circle cx="203.7" cy="88" r=".75"/>
<circle cx="203.7" cy="95.5" r=".75"/>
<circle cx="203.7" cy="90.5" r=".75"/>
<circle cx="203.7" cy="83" r=".75"/>
<circle cx="203.7" cy="80.5" r=".75"/>
<circle cx="203.7" cy="93" r=".75"/>
<circle cx="206.2" cy="85.5" r=".73"/>
<circle cx="206.2" cy="88" r=".74"/>
<circle cx="206.2" cy="90.5" r=".74"/>
<circle cx="206.2" cy="95.5" r=".74"/>
<circle cx="206.2" cy="83" r=".74"/>
<circle cx="206.2" cy="80.5" r=".74"/>
<circle cx="206.2" cy="93" r=".74"/>
<circle cx="208.7" cy="85.5" r=".74"/>
<circle cx="208.7" cy="95.5" r=".75"/>
<circle cx="208.7" cy="88" r=".75"/>
<circle cx="208.7" cy="83" r=".75"/>
<circle cx="208.7" cy="90.5" r=".75"/>
<circle cx="208.7" cy="93" r=".75"/>
<circle cx="208.7" cy="80.5" r=".75"/>
<circle cx="211.2" cy="85.5" r=".74"/>
<circle cx="211.2" cy="95.5" r=".75"/>
<circle cx="211.2" cy="83" r=".75"/>
<circle cx="211.2" cy="88" r=".75"/>
<circle cx="211.2" cy="90.5" r=".75"/>
<circle cx="211.2" cy="93" r=".75"/>
<circle cx="211.2" cy="80.5" r=".75"/>
<circle cx="213.7" cy="85.5" r=".74"/>
<circle cx="213.7" cy="88" r=".75"/>
<circle cx="213.7" cy="95.5" r=".75"/>
<circle cx="213.7" cy="83" r=".75"/>
<circle cx="213.7" cy="90.5" r=".75"/>
<circle cx="213.7" cy="80.5" r=".75"/>
<circle cx="213.7" cy="93" r=".75"/>
<circle cx="216.2" cy="85.5" r=".74"/>
<circle cx="216.2" cy="83" r=".75"/>
<circle cx="216.2" cy="95.5" r=".75"/>
<circle cx="216.2" cy="88" r=".75"/>
<circle cx="216.2" cy="90.5" r=".75"/>
<circle cx="216.2" cy="80.5" r=".75"/>
<circle cx="216.2" cy="93" r=".75"/>
<circle cx="218.7" cy="85.5" r=".74"/>
<circle cx="218.7" cy="88" r=".75"/>
<circle cx="218.7" cy="83" r=".75"/>
<circle cx="218.7" cy="95.5" r=".75"/>
<circle cx="218.7" cy="90.5" r=".75"/>
<circle cx="218.7" cy="93" r=".75"/>
<circle cx="218.7" cy="80.5" r=".75"/>
<circle cx="221.2" cy="85.5" r=".74"/>
<circle cx="221.2" cy="88" r=".75"/>
<circle cx="221.2" cy="95.5" r=".75"/>
<circle cx="221.2" cy="83" r=".75"/>
<circle cx="221.2" cy="90.5" r=".75"/>
<circle cx="221.2" cy="93" r=".75"/>
<circle cx="221.2" cy="80.5" r=".75"/>
<circle cx="223.7" cy="85.5" r=".73"/>
<circle cx="223.7" cy="88" r=".74"/>
<circle cx="223.7" cy="90.5" r=".74"/>
<circle cx="223.7" cy="95.5" r=".74"/>
<circle cx="223.7" cy="83" r=".74"/>
<circle cx="223.7" cy="80.5" r=".74"/>
<circle cx="223.7" cy="93" r=".74"/>
<circle cx="226.2" cy="85.5" r=".74"/>
<circle cx="226.2" cy="88" r=".75"/>
<circle cx="226.2" cy="90.5" r=".75"/>
<circle cx="226.2" cy="95.5" r=".75"/>
<circle cx="226.2" cy="83" r=".75"/>
<circle cx="226.2" cy="80.5" r=".75"/>
<circle cx="226.2" cy="93" r=".75"/>
<circle cx="228.7" cy="85.5" r=".74"/>
<circle cx="228.7" cy="88" r=".75"/>
<circle cx="228.7" cy="95.5" r=".75"/>
<circle cx="228.7" cy="83" r=".75"/>
<circle cx="228.7" cy="90.5" r=".75"/>
<circle cx="228.7" cy="80.5" r=".75"/>
<circle cx="228.7" cy="93" r=".75"/>
<circle cx="231.2" cy="85.5" r=".74"/>
<circle cx="231.2" cy="88" r=".75"/>
<circle cx="231.2" cy="90.5" r=".75"/>
<circle cx="231.2" cy="95.5" r=".75"/>
<circle cx="231.2" cy="83" r=".75"/>
<circle cx="231.2" cy="93" r=".75"/>
<circle cx="231.2" cy="80.5" r=".75"/>
<circle cx="233.7" cy="85.5" r=".74"/>
<circle cx="233.7" cy="88" r=".75"/>
<circle cx="233.7" cy="90.5" r=".75"/>
<circle cx="233.7" cy="95.5" r=".75"/>
<circle cx="233.7" cy="83" r=".75"/>
<circle cx="233.7" cy="80.5" r=".75"/>
<circle cx="233.7" cy="93" r=".75"/>
<circle cx="236.2" cy="85.5" r=".74"/>
<circle cx="236.2" cy="95.5" r=".75"/>
<circle cx="236.2" cy="88" r=".75"/>
<circle cx="236.2" cy="90.5" r=".75"/>
<circle cx="236.2" cy="83" r=".75"/>
<circle cx="236.2" cy="80.5" r=".75"/>
<circle cx="236.2" cy="93" r=".75"/>
<circle cx="238.7" cy="85.5" r=".74"/>
<circle cx="238.7" cy="88" r=".75"/>
<circle cx="238.7" cy="90.5" r=".75"/>
<circle cx="238.7" cy="83" r=".75"/>
<circle cx="238.7" cy="95.5" r=".75"/>
<circle cx="238.7" cy="80.5" r=".75"/>
<circle cx="238.7" cy="93" r=".75"/>
</g>
<text font-size="4.2" x="9.1" y="182.7">Description: Compatible Device</text>
<text font-size="3.5" x="24.5" y="198.4">C17099 Drawing</text>
<g font-size="3.2">
<text x="58.8" y="16.1">A1 ORIENTATION MARK</text>
<text x="130.4" y="15.8">bbb</text>
<text x="138" y="15.8">C</text>
<text x="153" y="16.1">ddd</text>
<text x="160.6" y="16.1">C</text>
<text x="24.8" y="21">A</text>
<text x="68.4" y="21">E</text>
<text x="153" y="22.9">C</text>
<text x="67.5" y="29">E2</text>
<text x="128.7" y="24.6">ccc</text>
<text x="135.8" y="24.6">C</text>
<text x="24.7" y="65.3">D</text>
<text x="30.7" y="65.3">D2</text>
<text x="164" y="65.3">D1</text>
<text x="116.4" y="96.7">aaa</text>
<text x="124.3" y="96.2">4X</text>
<text x="123.2" y="106.5">A3</text>
<text x="205.5" y="108">E1</text>
<text x="208.2" y="102.1">e TYP</text>
<text x="24.8" y="109.6">B</text>
<text x="123.2" y="110.9">A2</text>
<text x="123.2" y="115.6">A1</text>
<text x="202.5" y="116.6">nX</text>
<text x="210.6" y="116.6">b</text>
<text x="124.1" y="120.1">A</text>
<text x="210.6" y="125.3">fff</text>
<text x="210.6" y="120.6">eee</text>
<text x="220.2" y="125.3">C</text>
<text x="222.9" y="120.6">C</text>
<text x="227.6" y="120.6">A</text>
<text x="232.2" y="120.6">B</text>
<text x="72.1" y="199.1">Material: N/A</text>
<text x="72.1" y="202.3">Finish: N/A</text>
<text x="72.1" y="205.5">Weight: 43.95</text>
</g>
<g font-size="3.2" fill="#191924">
<text x="53.1" y="107.6">SYM</text>
<text x="65.7" y="107.6">MIN</text>
<text x="77" y="107.6">NOM</text>
<text x="89.3" y="107.6">MAX</text>
<text x="55.5" y="111.8">A</text>
<text x="64.6" y="111.8">2.295</text>
<text x="76.7" y="111.8">2.545</text>
<text x="88.7" y="111.8">2.795</text>
<text x="54.6" y="115.9">A1</text>
<text x="64.6" y="115.9">0.400</text>
<text x="79.1" y="115.9">---</text>
<text x="88.7" y="115.9">0.600</text>
<text x="54.6" y="120.1">A2</text>
<text x="54.6" y="124.3">A3</text>
<text x="73.1" y="120.1">1.156 REF</text>
<text x="73.1" y="124.3">0.889 REF</text>
<text x="53.9" y="128.5">E/D</text>
<text x="72.1" y="128.5">27.000 BSC</text>
<text x="55.7" y="132.6">b</text>
<text x="55.7" y="136.8">e</text>
<text x="64.6" y="132.6">0.500</text>
<text x="73" y="136.8">1.000 BSC</text>
<text x="79.1" y="132.6">---</text>
<text x="88.7" y="132.6">0.700</text>
<text x="55.7" y="141">n</text>
<text x="78" y="141">676</text>
<text x="52.1" y="145.2">E1/D1</text>
<text x="52.1" y="149.3">E2/D2</text>
<text x="72.1" y="145.2">25.000 BSC</text>
<text x="73" y="149.3">4.952 BSC</text>
<text x="53.9" y="153.5">aaa</text>
<text x="76.7" y="153.5">0.200</text>
<text x="53.9" y="157.7">bbb</text>
<text x="54.2" y="161.9">ccc</text>
<text x="76.7" y="157.7">0.250</text>
<text x="76.7" y="161.9">0.350</text>
<text x="53.9" y="166">ddd</text>
<text x="76.7" y="166">0.150</text>
<text x="53.9" y="170.2">eee</text>
<text x="76.7" y="170.2">0.250</text>
<text x="55.2" y="174.4">fff</text>
<text x="76.7" y="174.4">0.100</text>
</g>
<g font-size="2.8">
<text x="214.8" y="125">M</text>
<text x="217.4" y="120.3">M</text>
<text x="23.3" y="202.9">©2017 Ironwood Electronics, Inc.</text>
<text x="145.2" y="203.6">ENG: A. Nord</text>
<text x="145.3" y="198.7">STATUS: -</text>
<text x="196.5" y="198.7">SHEET: 3 OF 4</text>
<text x="196.8" y="203.6">DRAWN BY: A. Nord</text>
<text x="241.3" y="198.7">REV. A</text>
<text x="241.7" y="203.6">SCALE: 2.5:1</text>
<text x="25.5" y="208.5">www.ironwoodelectronics.com</text>
<text x="31.3" y="205.7">Tele: (800) 404-0204</text>
<text x="145.3" y="208.5">FILE: C17099 Dwg</text>
<text x="196.8" y="208.5">DATE: 10/10/2017</text>
</g>
<g font-size="2.1">
<text x="9.1" y="189.5">Tolerances: Hole diameters ±0.0254mm [±0.001&quot;], Pitches (from true position) ±0.0254mm [±0.001&quot;],</text>
<text x="9.1" y="191.6">substrate thickness tolerance ±10%, all other tolerances ±0.127mm [±0.005&quot;]</text>
<text x="9.1" y="186.6">Primary dimension units are millimeters, Secondary dimension units are [inches], Weight is in grams.</text>
<text x="9.1" y="193.7">unless stated otherwise. Materials and specifications are subject to change without notice.</text>
</g>
</svg>
